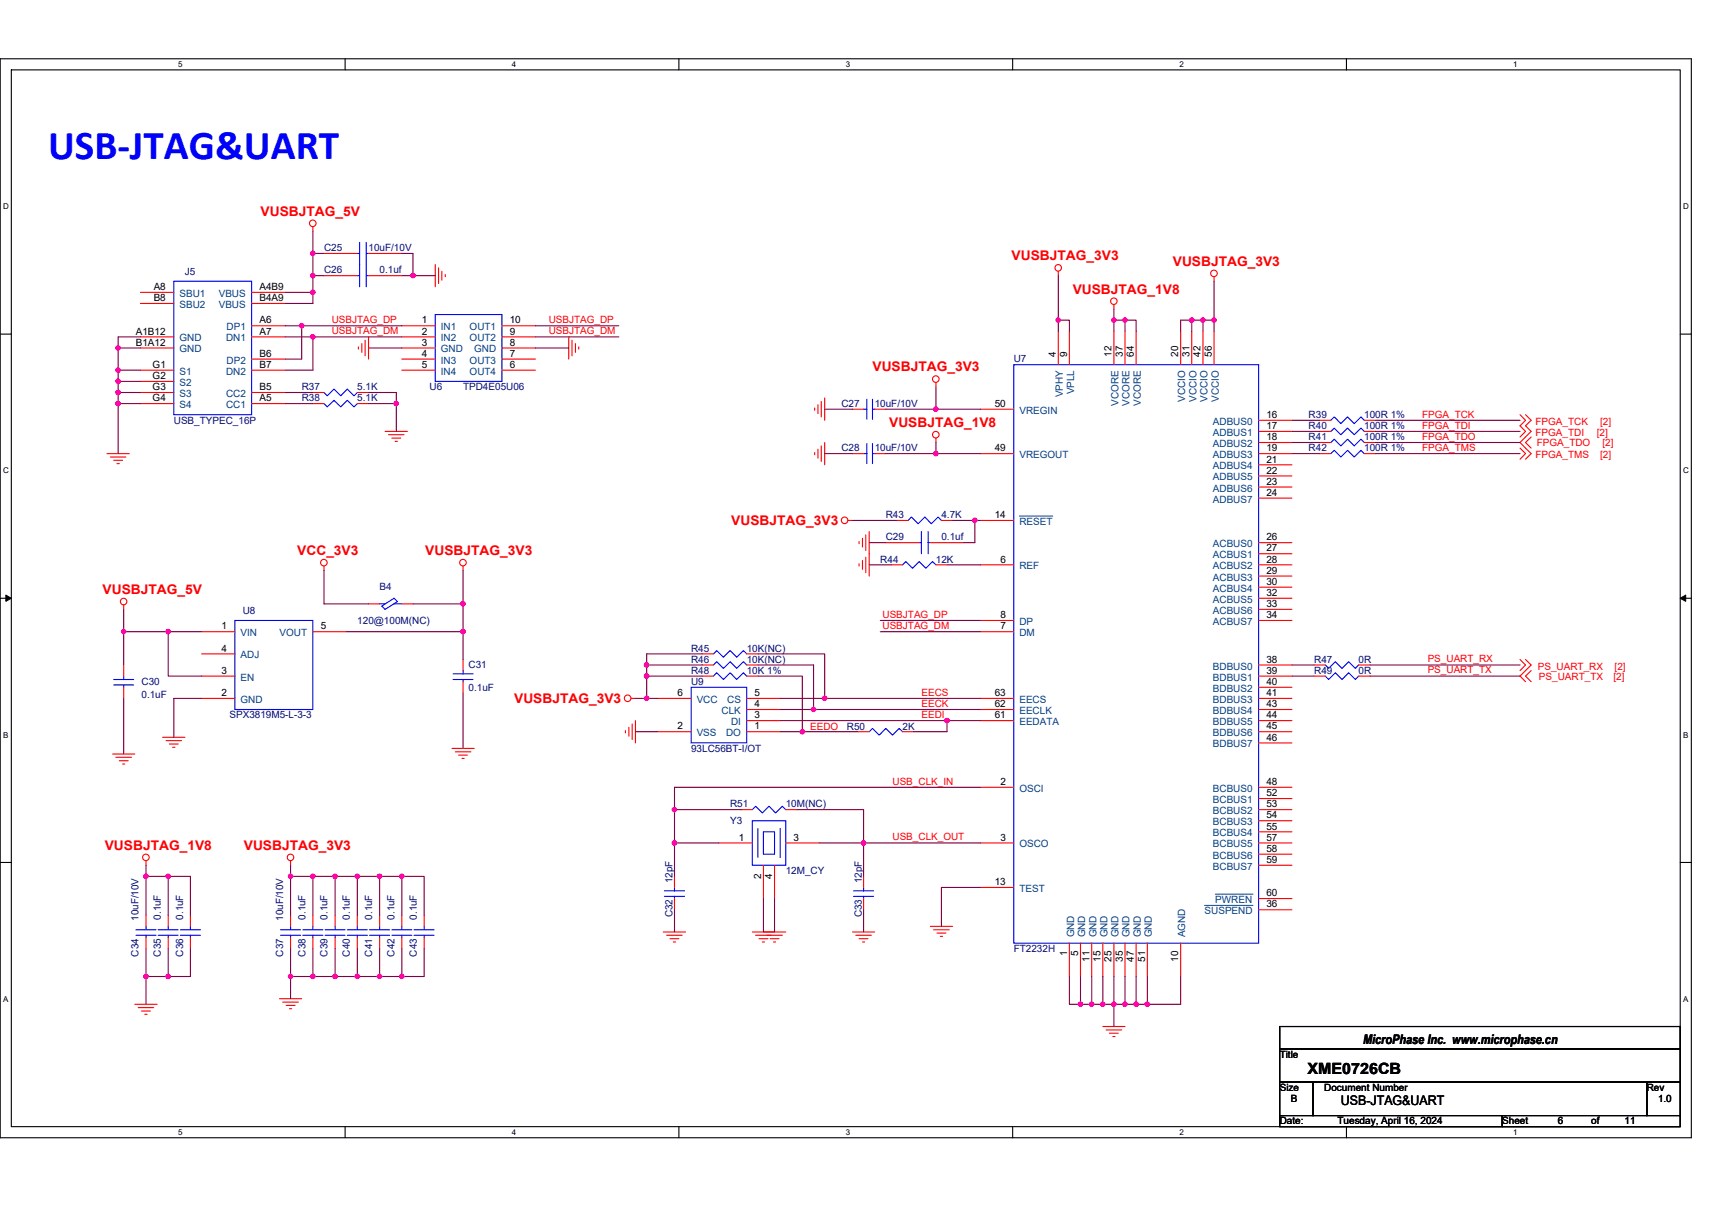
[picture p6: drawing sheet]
<svg xmlns="http://www.w3.org/2000/svg" width="297mm" height="210mm" viewBox="0 0 297 210" stroke-linecap="round" stroke-linejoin="round" font-family="sans-serif">
<path d="M0 10.2h293.5v187.2h-293.5zM2 12.1h289.5v183.4h-289.5z" fill="none" stroke="#000" stroke-width=".19"/>
<g fill="#fff">
<path d="M30.9 10.4h.8v1.6h-.8z"/>
<path d="M30.9 195.7h.8v1.6h-.8z"/>
</g>
<path d="M59.9 10.2v1.9M59.9 195.5v1.9" fill="none" stroke="#000" stroke-width=".19"/>
<g fill="#fff">
<path d="M88.8 10.4h.8v1.6h-.8z"/>
<path d="M88.8 195.7h.8v1.6h-.8z"/>
</g>
<path d="M117.8 10.2v1.9M117.8 195.5v1.9" fill="none" stroke="#000" stroke-width=".19"/>
<g fill="#fff">
<path d="M146.7 10.4h.8v1.6h-.8z"/>
<path d="M146.7 195.7h.8v1.6h-.8z"/>
</g>
<path d="M175.7 10.2v1.9M175.7 195.5v1.9" fill="none" stroke="#000" stroke-width=".19"/>
<g fill="#fff">
<path d="M204.7 10.4h.7v1.6h-.7z"/>
<path d="M204.7 195.7h.7v1.6h-.7z"/>
</g>
<path d="M233.6 10.2v1.9M233.6 195.5v1.9" fill="none" stroke="#000" stroke-width=".19"/>
<g fill="#fff">
<path d="M262.6 10.4h.7v1.6h-.7z"/>
<path d="M262.6 195.7h.7v1.6h-.7z"/>
<path d="M.5 35.1h1v1.5h-1z"/>
<path d="M292 35.1h1v1.5h-1z"/>
<path d="M.5 80.9h1v1.5h-1z"/>
<path d="M292 80.9h1v1.5h-1z"/>
</g>
<path d="M0 58h2M291.5 58h2" fill="none" stroke="#000" stroke-width=".19"/>
<g fill="#fff">
<path d="M.5 126.7h.9v1.6h-.9z"/>
<path d="M292 126.7h.9v1.6h-.9z"/>
</g>
<path d="M0 103.8h2M291.5 103.8h2" fill="none" stroke="#000" stroke-width=".19"/>
<path d="M1 103.3l1 .5-1 .6zM291.5 103.8l1-.5v1.1z" fill="#000" stroke="#000" stroke-width=".17"/>
<g fill="#fff">
<path d="M.5 172.6h.9v1.5h-.9z"/>
<path d="M292 172.6h.9v1.5h-.9z"/>
</g>
<path d="M0 149.7h2M291.5 149.7h2M222 178.1h69.5v3.9h-69.5zM222 182h69.5v5.8h-69.5zM222 187.8h5.8v5.8h-5.8zM222 193.6h38.6v1.9h-38.6zM227.8 187.8h57.9v5.8h-57.9zM260.6 193.6h30.9v1.9h-30.9zM285.7 187.8h5.8v5.8h-5.8z" fill="none" stroke="#000" stroke-width=".19"/>
<g fill="none" stroke="#f00" stroke-width=".19">
<path d="M54.3 39.3v.8M24.4 58.5h5.8M24.4 50.7h5.8M24.4 52.7h5.8M43.7 50.7h5.8M43.7 56.5h5.8M43.7 58.5h5.8M43.7 52.7h5.8M56.2 44h5.8M56.2 47.8h5.8M62.8 59.6v1.6M63.3 59v2.7"/>
<path d="M63.9 58.5v3.8M63.9 44h5.8M63.9 47.8h5.8M69.7 56.5h5.8M69.7 58.5h5.8M75.5 45.9v3.9M76.1 46.5v2.7M76.7 47.1v1.5M77.3 47.6v.4M87.1 58.5h5.8M87.1 56.5h5.8M98.7 58.5v3.8"/>
<path d="M99.2 59v2.7M99.8 59.6v1.6M183.6 47.1v.7M183.6 57.5v5.8M185.5 57.5v5.8M193.3 52.9v.7M193.3 57.5v5.8M195.2 57.5v5.8M197.1 57.5v5.8M204.8 57.5v5.8M206.8 57.5v5.8M208.7 57.5v5.8"/>
<path d="M210.6 57.5v5.8M210.6 48v.8M18.6 78.7h3.8M19.2 79.3h2.6M19.7 79.9h1.6M24.4 60.4h5.8M24.4 64.2h5.8M24.4 66.2h5.8M24.4 68.1h5.8M24.4 70h5.8M43.7 70h5.8M43.7 68.1h5.8"/>
<path d="M43.7 62.3h5.8M43.7 64.2h5.8M54.3 68.1h1.9M54.3 70h1.9M62 68.1h1.9M62 70h1.9M62.2 60.2v.4M66.8 74.9h3.9M67.4 75.4h2.7M68 76h1.5M68.6 76.6h.4M69.7 60.4h5.8"/>
<path d="M69.7 62.3h5.8M69.7 64.2h5.8M87.1 64.2h5.8M87.1 62.3h5.8M87.1 60.4h5.8M100.4 60.2v.4M141.3 78.5v.4M141.3 70.8v.4M141.9 78v1.5M141.9 70.2v1.6M142.5 77.4v2.7M142.5 69.7v2.6"/>
<path d="M143.1 76.8v3.9M143.1 69.1v3.8M147.9 78.7h1.9M147.9 71h1.9M151.8 78.7h1.9M151.8 71h1.9M162.4 66.4v.7M162.4 76v.8M170.1 71h5.8M170.1 78.7h5.8M218.4 72.9h5.8M218.4 74.9h5.8"/>
<path d="M218.4 76.8h5.8M218.4 78.7h5.8M229 74.9h1.9M229 72.9h1.9M229 78.7h1.9M229 76.8h1.9M236.7 74.9h1.9M236.7 72.9h1.9M236.7 78.7h1.9M236.7 76.8h1.9M263.7 77.8l1 .9-1 1M263.7 72l1 .9-1 1 1 1-1 .9"/>
<path d="M264.7 72l1 .9-1 1 1 1-2 1.9 2 1.9-1 1M265.7 75.8l-1 1 1 1M20.3 80.5h.4M56.2 98.2v.8M80.3 98.2v.8M147.1 90.3h.8M149.1 97.8v.4M149.1 94v.4M149.6 97.3v1.5M149.6 93.4v1.5M150.2 96.7v2.7M150.2 92.8v2.7"/>
<path d="M150.8 92.2v7.8M153.7 94.2h5.8M154.7 98h1.9M155.6 90.3h2M161.4 94.2h5.8M162.4 98h1.9M163.3 90.3h2M170.1 90.3h5.8M170.1 98h5.8M218.4 94.2h5.8M218.4 96.1h5.8M218.4 98h5.8"/>
<path d="M218.4 100h5.8M218.4 80.7h5.8M218.4 82.6h5.8M218.4 84.5h5.8M218.4 86.4h5.8M21.5 119.3v1.9M21.5 115.4v1.9M21.5 105v.7M35 109.6h5.8M35 113.5h5.8M35 117.3h5.8M54.3 109.6h5.8"/>
<path d="M63.9 104.8h2M69.7 104.8h1.9M80.3 118.3v1.9M80.3 114.4v2M121.9 115.4h1.9M121.9 117.3h1.9M121.9 113.5h1.9M129.6 115.4h1.9M129.6 117.3h1.9M129.6 113.5h1.9M170.1 109.6h5.8M170.1 107.7h5.8"/>
<path d="M218.4 101.9h5.8M218.4 103.8h5.8M218.4 105.7h5.8M218.4 107.7h5.8M218.4 115.4h5.8M218.4 117.3h5.8M218.4 119.3h5.8M228 115.4h2M228 117.3h2M235.7 115.4h2M235.7 117.3h2M263.7 114.4l1 1-1 1"/>
<path d="M264.7 114.4l1 1-2 1.9 1 1M265.7 116.4l-1 .9 1 1M19.5 130.9h3.9M20.1 131.4h2.7M20.7 132h1.5M21.3 132.6h.4M28.2 128h3.9M28.8 128.5h2.7M29.4 129.1h1.5M29.9 129.7h.4M35 121.2h5.8M78.4 129.9h3.9"/>
<path d="M79 130.5h2.7M79.6 131h1.5M80.2 131.6h.3M108.5 126.8v.4M109.1 126.2v1.6M109.5 121.2h.8M109.7 125.6v2.7M110.3 125.1v3.8M114.1 127h5.8M114.1 121.2h5.8M129.6 127h5.8M129.6 125.1h5.8"/>
<path d="M129.6 123.1h5.8M129.6 121.2h5.8M148.9 127h1.9M156.6 127h1.9M170.1 123.1h5.8M170.1 121.2h5.8M170.1 125.1h5.8M170.1 136.6h5.8M218.4 136.6h5.8M218.4 138.6h5.8M218.4 121.2h5.8M218.4 123.1h5.8"/>
<path d="M218.4 125.1h5.8M218.4 127h5.8M218.4 128.9h5.8M25.3 149.4v.8M25.3 158.8v2M29.2 158.8v2M33 158.8v2M50.4 149.4v.8M50.4 158.8v2M54.3 158.8v2M58.1 158.8v2M62 158.8v2"/>
<path d="M65.9 158.8v2M69.7 158.8v2M73.6 158.8v2M117 155.9v2M117 152.1v1.9M124.7 146.3h5.8M128.6 140.5h1.9M132.5 150.2v5.7M134.4 150.2v5.7M136.3 146.3h5.8M136.3 140.5h2M149.8 155.9v2"/>
<path d="M149.8 152.1v1.9M170.1 146.3h5.8M170.1 154h5.8M218.4 140.5h5.8M218.4 142.4h5.8M218.4 144.4h5.8M218.4 146.3h5.8M218.4 148.2h5.8M218.4 150.2h5.8M218.4 155.9h5.8M218.4 157.9h5.8M23.4 174.3h3.9"/>
<path d="M24 174.9h2.7M24.6 175.5h1.5M25.1 176h.4M25.3 162.7v1.9M29.2 162.7v1.9M33 162.7v1.9M48.5 173.3h3.8M49.1 173.9h2.7M49.7 174.5h1.5M50.2 175h.4M50.4 162.7v1.9M54.3 162.7v1.9"/>
<path d="M58.1 162.7v1.9M62 162.7v1.9M65.9 162.7v1.9M69.7 162.7v1.9M73.6 162.7v1.9M115.1 161.7h3.9M115.7 162.3h2.7M116.2 162.9h1.6M116.8 163.5h.4M130.5 161.7h3.9M131.1 162.3h2.7M131.7 162.9h1.5"/>
<path d="M132.3 163.5h.3M132.5 161.7h3.8M133 162.3h2.7M133.6 162.9h1.6M134.2 163.5h.4M147.9 161.7h3.9M148.5 162.3h2.7M149.1 162.9h1.5M149.6 163.5h.4M161.4 160.8h3.9M162 161.4h2.7M162.6 161.9h1.5"/>
<path d="M163.1 162.5h.4M185.5 163.7v5.8M187.5 163.7v5.8M189.4 163.7v5.8M191.3 178.1h3.9M191.3 163.7v5.8M191.9 178.7h2.7M192.5 179.3h1.5M193.1 179.9h.4M193.3 163.7v5.8M195.2 163.7v5.8M197.1 163.7v5.8"/>
<path d="M199.1 163.7v5.8M204.8 163.7v5.8"/>
<circle cx="54.3" cy="38.8" r=".57"/>
<circle cx="183.6" cy="46.5" r=".57"/>
<circle cx="193.3" cy="52.3" r=".57"/>
<circle cx="210.6" cy="47.4" r=".57"/>
<circle cx="162.4" cy="65.8" r=".57"/>
<circle cx="162.4" cy="75.4" r=".57"/>
<circle cx="56.2" cy="97.6" r=".57"/>
<circle cx="80.3" cy="97.6" r=".57"/>
<circle cx="146.5" cy="90.3" r=".57"/>
<circle cx="21.4" cy="104.4" r=".57"/>
<circle cx="108.9" cy="121.2" r=".57"/>
<circle cx="25.3" cy="148.8" r=".57"/>
<circle cx="50.4" cy="148.8" r=".57"/>
</g>
<g fill="none" stroke="#00f" stroke-width=".19">
<path d="M30.2 48.8h13.5v23.2h-13.5zM62 44h.4M62 47.8h.4M62.4 42.1v7.7M63.5 44h.4M63.5 47.8h.4M63.5 42.1v7.7M75.5 54.6h11.6v11.6h-11.6zM56.2 68.1l.6 .6 1.2-1.2 1.1 1.2 1.2-1.2 1.1 1.2 .6-.6M56.2 70l.6 .6 1.2-1.1 1.1 1.1 1.2-1.1 1.1 1.1 .6-.6M149.8 78.7h.6M149.8 71h.6"/>
<path d="M150.4 77v3.5M150.4 69.3v3.4M151.4 78.7h.4M151.4 71h.4M151.4 77v3.5M151.4 69.3v3.4M175.9 63.3h42.5v100.4h-42.5zM230.9 74.9l.6-.6 1.1 1.1 1.2-1.1 1.2 1.1 1.1-1.1 .6 .6M230.9 72.9l.6-.6 1.1 1.2 1.2-1.2 1.2 1.2 1.1-1.2 .6 .6M230.9 78.7l.6-.6 1.1 1.2 1.2-1.2 1.2 1.2 1.1-1.2 .6 .6M230.9 76.8l.6-.6 1.1 1.2 1.2-1.2 1.2 1.2 1.1-1.2 .6 .6M156.6 98l.6-.5 1.1 1.1 1.2-1.1 1.2 1.1 1.1-1.1 .6 .5"/>
<path d="M157.6 90.3l.5-.6 1.2 1.2 1.2-1.2 1.1 1.2 1.2-1.2 .5 .6M159.5 94.2h.4M159.9 92.2v3.9M161 92.2v3.9M161 94.2h.4M19.7 117.9h3.5M19.7 118.9h3.5M21.5 118.9v.4M21.5 117.3v.6M40.8 107.7h13.5v15.4h-13.5zM65.9 104.8h.9M66.2 105.2l2.2-1.4 .6 .6-2.2 1.3z"/>
<path d="M68.4 104.8h1.3M78.6 116.9h3.5M78.6 117.9h3.5M80.3 117.9v.4M80.3 116.4v.5M119.9 119.3h9.7v9.6h-9.7zM123.8 115.4l.6-.6 1.1 1.2 1.2-1.2 1.1 1.2 1.2-1.2 .6 .6M123.8 117.3l.6-.5 1.1 1.1 1.2-1.1 1.1 1.1 1.2-1.1 .6 .5M123.8 113.5l.6-.6 1.1 1.1 1.2-1.1 1.1 1.1 1.2-1.1 .6 .6M230 115.4l.5 .6 1.2-1.2 1.2 1.2 1.1-1.2 1.2 1.2 .5-.6M230 117.3l.5 .6 1.2-1.1 1.2 1.1 1.1-1.1 1.2 1.1 .5-.6M150.8 127l.6-.6 1.1 1.2 1.2-1.2 1.2 1.2 1.1-1.2 .6 .6"/>
<path d="M115.3 154.6h3.5M115.3 155.6h3.5M117 155.6v.3M117 154v.6M130.5 142.4h5.8v7.8h-5.8zM130.5 140.5l.6-.6 1.2 1.2 1.1-1.2 1.2 1.2 1.1-1.2 .6 .6M131.5 143.8v5M132.5 144.4h1.9v3.8h-1.9zM135.4 143.8v5M148.1 154.6h3.5M148.1 155.6h3.5M149.8 155.6v.3"/>
<path d="M149.8 154v.6M23.6 161.4h3.5M23.6 162.3h3.5M25.3 162.3v.4M25.3 160.8v.6M27.4 161.4h3.5M27.4 162.3h3.5M29.2 162.3v.4M29.2 160.8v.6M31.3 161.4h3.5M31.3 162.3h3.5M33 162.3v.4"/>
<path d="M33 160.8v.6M48.7 161.4h3.5M48.7 162.3h3.5M50.4 162.3v.4M50.4 160.8v.6M52.5 161.4h3.5M52.5 162.3h3.5M54.3 162.3v.4M54.3 160.8v.6M56.4 161.4h3.5M56.4 162.3h3.5M58.1 162.3v.4"/>
<path d="M58.1 160.8v.6M60.3 161.4h3.4M60.3 162.3h3.4M62 162.3v.4M62 160.8v.6M64.1 161.4h3.5M64.1 162.3h3.5M65.9 162.3v.4M65.9 160.8v.6M68 161.4h3.5M68 162.3h3.5M69.7 162.3v.4"/>
<path d="M69.7 160.8v.6M71.8 161.4h3.5M71.8 162.3h3.5M73.6 162.3v.4M73.6 160.8v.6"/>
</g>
<path d="M176.9 89.6h5.8M209 157.1h8.4M210.9 155.2h6.5" fill="none" stroke="#004080" stroke-width=".17"/>
<g fill="none" stroke="#800040" stroke-width=".19">
<path d="M24.4 58.5h-3.9v1.9h3.9M49.5 56.5h2.8M49.5 58.5h4.8M49.5 50.7h4.8v2h-4.8M52.3 56.5v5.8h-2.8M52.3 56.5h17.4M54.3 44v3.8M54.3 47.8v2.9M54.3 40.1v3.9h1.9M54.3 47.8h1.9M54.3 58.5v5.7h-4.8M54.3 58.5h15.4"/>
<path d="M69.7 47.8h1.9M69.7 44h1.9v3.8M71.6 47.8h3.9M92.9 58.5h14.5M92.9 56.5h14.5M183.6 47.8v7.8M183.6 55.6h1.9v1.9M183.6 55.6v1.9M193.3 53.6v2M193.3 55.6h1.9M193.3 55.6v1.9M195.2 55.6v1.9"/>
<path d="M195.2 55.6h1.9v1.9M206.8 55.6h1.9v1.9M206.8 55.6v1.9M206.8 55.6h-2v1.9M208.7 55.6h1.9M210.6 48.8v6.8M210.6 55.6v1.9M20.5 68.1v10.6M20.5 66.2v1.9M20.5 64.2v2M20.5 70h3.9M20.5 68.1h3.9"/>
<path d="M20.5 66.2h3.9M20.5 64.2h3.9M20.5 60.4v3.8M49.5 70h4.8M49.5 68.1h4.8M63.9 60.4h5.8M63.9 70h4.9M63.9 68.1h4.9v1.9M68.8 70v4.9M92.9 60.4h5.8M143.1 78.7h4.8M143.1 71h4.8"/>
<path d="M153.7 78.7h8.7M153.7 71h8.7M162.4 71h7.7M162.4 76.8v1.9h7.7M162.4 67.1v3.9M224.2 78.7h4.8M224.2 76.8h4.8M224.2 74.9h4.8M224.2 72.9h4.8M238.6 72.9h25.1M238.6 74.9h25.1M238.6 76.8h25.1"/>
<path d="M238.6 78.7h25.1M56.2 99v5.8h7.7M80.3 99v5.8M147.9 90.3h7.7M150.8 94.2h2.9M150.8 98h3.9M164.3 98h5.8M165.3 90.3h4.8M169.1 90.3v3.9h-1.9M21.5 105.7v3.9M21.5 109.6v5.8M21.5 109.6h7.7"/>
<path d="M29.2 109.6v7.7h5.8M29.2 109.6h5.8M60.1 109.6h20.2M71.6 104.8h8.7M80.3 109.6v4.8M80.3 104.8v4.8M112.2 117.3h9.7M112.2 115.4h9.7M112.2 117.3v3.9M112.2 115.4v1.9M121.9 113.5h-9.7v1.9M131.5 115.4h9.7v7.7"/>
<path d="M131.5 117.3h7.7v9.7M131.5 113.5h11.6v7.7M152.7 109.6h17.4M152.7 107.7h17.4M224.2 115.4h3.8M224.2 117.3h3.8M237.7 117.3h26M237.7 115.4h26M21.5 121.2v9.7M35 121.2h-4.8v6.8M80.3 120.2v9.7M110.3 127h3.8"/>
<path d="M110.3 121.2h1.9M112.2 121.2h1.9M135.4 127h3.8M135.4 125.1h28.9M135.4 121.2h7.7M135.4 123.1h5.8M139.2 127h9.7M141.2 123.1h28.9M143.1 121.2h27M164.3 125.1v1.9h-5.8M164.3 125.1h5.8M170.1 136.6h-53.1v3.9h11.6"/>
<path d="M25.3 150.2v1.9h3.9M25.3 152.1v6.7M29.2 152.1v6.7M29.2 152.1h3.8v6.7M50.4 150.2v1.9M50.4 152.1v6.7M50.4 152.1h3.9M54.3 152.1v6.7M54.3 152.1h3.8M58.1 152.1h3.9M58.1 152.1v6.7M62 152.1v6.7"/>
<path d="M62 152.1h3.9M65.9 152.1h3.8M65.9 152.1v6.7M69.7 152.1h3.9v6.7M69.7 152.1v6.7M117 146.3h7.7M117 140.5v5.8M117 146.3v5.8M117 157.9v3.8M132.5 155.9v5.8M134.4 155.9v5.8M138.3 140.5h11.5v5.8"/>
<path d="M142.1 146.3h7.7M149.8 146.3v5.8M149.8 157.9v3.8M149.8 146.3h20.3M170.1 154h-6.8v6.8M25.3 164.6v4.9h3.9M25.3 169.5v4.8M29.2 164.6v4.9h3.8v-4.9M50.4 164.6v4.9M50.4 169.5h3.9M50.4 169.5v3.8M54.3 169.5h3.8"/>
<path d="M54.3 164.6v4.9M58.1 169.5h3.9M58.1 164.6v4.9M62 169.5h3.9M62 164.6v4.9M65.9 169.5h3.8M65.9 164.6v4.9M69.7 164.6v4.9M73.6 164.6v4.9h-3.9M185.5 169.5v4.8h2M187.5 169.5v4.8M187.5 174.3h1.9"/>
<path d="M189.4 169.5v4.8h1.9M191.3 169.5v4.8h2M193.3 169.5v4.8M193.3 174.3h1.9M193.3 174.3v3.8M195.2 169.5v4.8M195.2 174.3h1.9M197.1 169.5v4.8M197.1 174.3h2M199.1 169.5v4.8M204.8 169.5v4.8h-5.7"/>
</g>
<g fill="#f0f" stroke="#f0f" stroke-width=".19">
<circle cx="162.4" cy="78.7" r=".38"/>
<circle cx="162.4" cy="71" r=".38"/>
<circle cx="117" cy="140.5" r=".38"/>
<circle cx="117" cy="146.3" r=".38"/>
<circle cx="149.8" cy="146.3" r=".38"/>
<circle cx="29.2" cy="109.6" r=".38"/>
<circle cx="21.4" cy="109.6" r=".38"/>
<circle cx="80.3" cy="109.6" r=".38"/>
<circle cx="80.3" cy="104.8" r=".38"/>
<circle cx="189.4" cy="174.3" r=".38"/>
<circle cx="187.5" cy="174.3" r=".38"/>
<circle cx="191.3" cy="174.3" r=".38"/>
<circle cx="143.1" cy="121.2" r=".38"/>
<circle cx="195.2" cy="174.3" r=".38"/>
<circle cx="139.2" cy="127" r=".38"/>
<circle cx="141.1" cy="123.1" r=".38"/>
<circle cx="112.2" cy="121.2" r=".38"/>
<circle cx="112.2" cy="117.3" r=".38"/>
<circle cx="164.3" cy="125" r=".38"/>
<circle cx="197.1" cy="174.3" r=".38"/>
<circle cx="112.2" cy="115.4" r=".38"/>
<circle cx="193.3" cy="174.3" r=".38"/>
<circle cx="199.1" cy="174.3" r=".38"/>
<circle cx="183.6" cy="55.5" r=".38"/>
<circle cx="195.2" cy="55.5" r=".38"/>
<circle cx="193.3" cy="55.5" r=".38"/>
<circle cx="169.1" cy="90.3" r=".38"/>
<circle cx="206.8" cy="55.5" r=".38"/>
<circle cx="25.3" cy="152.1" r=".38"/>
<circle cx="29.2" cy="152.1" r=".38"/>
<circle cx="208.7" cy="55.5" r=".38"/>
<circle cx="54.3" cy="58.4" r=".38"/>
<circle cx="52.3" cy="56.5" r=".38"/>
<circle cx="68.8" cy="70" r=".38"/>
<circle cx="54.3" cy="47.8" r=".38"/>
<circle cx="54.3" cy="44" r=".38"/>
<circle cx="71.7" cy="47.8" r=".38"/>
<circle cx="20.5" cy="60.4" r=".38"/>
<circle cx="20.5" cy="64.2" r=".38"/>
<circle cx="20.5" cy="68.1" r=".38"/>
<circle cx="54.3" cy="50.7" r=".38"/>
<circle cx="210.6" cy="55.5" r=".38"/>
<circle cx="20.5" cy="70" r=".38"/>
<circle cx="20.5" cy="66.2" r=".38"/>
<circle cx="69.7" cy="152.1" r=".38"/>
<circle cx="62" cy="152.1" r=".38"/>
<circle cx="65.9" cy="152.1" r=".38"/>
<circle cx="50.4" cy="152.1" r=".38"/>
<circle cx="54.3" cy="152.1" r=".38"/>
<circle cx="58.1" cy="152.1" r=".38"/>
<circle cx="58.1" cy="169.4" r=".38"/>
<circle cx="54.3" cy="169.4" r=".38"/>
<circle cx="50.4" cy="169.4" r=".38"/>
<circle cx="69.7" cy="169.4" r=".38"/>
<circle cx="65.9" cy="169.4" r=".38"/>
<circle cx="62" cy="169.4" r=".38"/>
<circle cx="25.3" cy="169.4" r=".38"/>
<circle cx="29.2" cy="169.4" r=".38"/>
</g>
<text font-size="7.1" fill="#00f" x="8.3" y="27.6">USB‐JTAG&amp;UART</text>
<text font-size="2.7" x="226.9" y="186.4">XME0726CB</text>
<g font-size="2.3" fill="#f00">
<text x="45.2" y="37.4">VUSBJTAG_5V</text>
<text x="175.5" y="45.1">VUSBJTAG_3V3</text>
<text x="203.5" y="46.1">VUSBJTAG_3V3</text>
<text x="186.1" y="50.9">VUSBJTAG_1V8</text>
<text x="151.4" y="64.5">VUSBJTAG_3V3</text>
<text x="154.3" y="74.1">VUSBJTAG_1V8</text>
<text x="126.9" y="91.1">VUSBJTAG_3V3</text>
<text x="51.6" y="96.3">VCC_3V3</text>
<text x="73.8" y="96.3">VUSBJTAG_3V3</text>
<text x="17.8" y="103.1">VUSBJTAG_5V</text>
<text x="89.2" y="122">VUSBJTAG_3V3</text>
<text x="18.2" y="147.5">VUSBJTAG_1V8</text>
<text x="42.3" y="147.5">VUSBJTAG_3V3</text>
</g>
<g font-size="2.3">
<text x="236.5" y="181.1">MicroPhase Inc. www.microphase.cn</text>
<text x="232.6" y="191.8">USB-JTAG&amp;UART</text>
</g>
<g font-size="1.7" fill="#000080">
<text x="32.1" y="47.6">J5</text>
<text x="56.2" y="43.6">C25</text>
<text x="56.2" y="47.5">C26</text>
<text x="63.9" y="43.6">10uF/10V</text>
<text x="65.9" y="47.5">0.1uf</text>
<text x="175.9" y="62.9">U7</text>
<text x="52.3" y="67.7">R37</text>
<text x="52.3" y="69.7">R38</text>
<text x="62" y="67.7">5.1K</text>
<text x="62" y="69.7">5.1K</text>
<text x="74.5" y="67.7">U6</text>
<text x="80.3" y="67.7">TPD4E05U06</text>
<text x="146" y="70.6">C27</text>
<text x="151.8" y="70.6">10uF/10V</text>
<text x="30.2" y="73.5">USB_TYPEC_16P</text>
<text x="227.1" y="74.5">R40</text>
<text x="227.1" y="72.6">R39</text>
<text x="227.1" y="76.4">R41</text>
<text x="236.7" y="74.5">100R 1%</text>
<text x="236.7" y="72.6">100R 1%</text>
<text x="236.7" y="76.4">100R 1%</text>
<text x="146" y="78.3">C28</text>
<text x="151.8" y="78.3">10uF/10V</text>
<text x="227.1" y="78.3">R42</text>
<text x="236.7" y="78.3">100R 1%</text>
<text x="153.7" y="89.9">R43</text>
<text x="163.3" y="89.9">4.7K</text>
<text x="153.7" y="93.8">C29</text>
<text x="163.3" y="93.8">0.1uf</text>
<text x="152.7" y="97.6">R44</text>
<text x="162.4" y="97.6">12K</text>
<text x="42.1" y="106.5">U8</text>
<text x="65.9" y="102.5">B4</text>
<text x="62" y="108.3">120@100M(NC)</text>
<text x="119.9" y="113.1">R45</text>
<text x="129.6" y="113.1">10K(NC)</text>
<text x="24.5" y="118.9">C30</text>
<text x="81.3" y="116">C31</text>
<text x="81.3" y="119.8">0.1uF</text>
<text x="119.9" y="115">R46</text>
<text x="119.9" y="118.9">U9</text>
<text x="119.9" y="116.9">R48</text>
<text x="129.6" y="115">10K(NC)</text>
<text x="129.6" y="116.9">10K 1%</text>
<text x="228" y="115">R47</text>
<text x="228" y="116.9">R49</text>
<text x="235.7" y="115">0R</text>
<text x="235.7" y="116.9">0R</text>
<text x="24.5" y="121.2">0.1uF</text>
<text x="39.8" y="124.7">SPX3819M5-L-3-3</text>
<text x="119.9" y="130.5">93LC56BT-I/OT</text>
<text x="146.9" y="126.6">R50</text>
<text x="156.6" y="126.6">2K</text>
<text x="126.7" y="143">Y3</text>
<text x="126.7" y="140.1">R51</text>
<text x="136.3" y="140.1">10M(NC)</text>
<text x="116.7" y="153.2" transform="rotate(-90 116.7 153.2)">12pF</text>
<text x="136.3" y="151.7">12M_CY</text>
<text x="149.5" y="153.2" transform="rotate(-90 149.5 153.2)">12pF</text>
<text x="24" y="159.8" transform="rotate(-90 24 159.8)">10uF/10V</text>
<text x="27.9" y="159.6" transform="rotate(-90 27.9 159.6)">0.1uF</text>
<text x="31.8" y="159.6" transform="rotate(-90 31.8 159.6)">0.1uF</text>
<text x="49.1" y="159.8" transform="rotate(-90 49.1 159.8)">10uF/10V</text>
<text x="53" y="159.6" transform="rotate(-90 53 159.6)">0.1uF</text>
<text x="56.9" y="159.6" transform="rotate(-90 56.9 159.6)">0.1uF</text>
<text x="60.7" y="159.6" transform="rotate(-90 60.7 159.6)">0.1uF</text>
<text x="64.6" y="159.6" transform="rotate(-90 64.6 159.6)">0.1uF</text>
<text x="68.4" y="159.6" transform="rotate(-90 68.4 159.6)">0.1uF</text>
<text x="72.3" y="159.6" transform="rotate(-90 72.3 159.6)">0.1uF</text>
<text x="116.7" y="159.2" transform="rotate(-90 116.7 159.2)">C32</text>
<text x="149.5" y="159.2" transform="rotate(-90 149.5 159.2)">C33</text>
<text x="24" y="166" transform="rotate(-90 24 166)">C34</text>
<text x="27.9" y="166" transform="rotate(-90 27.9 166)">C35</text>
<text x="31.8" y="166" transform="rotate(-90 31.8 166)">C36</text>
<text x="49.1" y="166" transform="rotate(-90 49.1 166)">C37</text>
<text x="53" y="166" transform="rotate(-90 53 166)">C38</text>
<text x="56.9" y="166" transform="rotate(-90 56.9 166)">C39</text>
<text x="60.7" y="166" transform="rotate(-90 60.7 166)">C40</text>
<text x="64.6" y="166" transform="rotate(-90 64.6 166)">C41</text>
<text x="68.4" y="166" transform="rotate(-90 68.4 166)">C42</text>
<text x="72.3" y="166" transform="rotate(-90 72.3 166)">C43</text>
<text x="175.9" y="165.2">FT2232H</text>
</g>
<g font-size="1.7">
<text x="26.7" y="50.3">A8</text>
<text x="26.7" y="52.3">B8</text>
<text x="45" y="50.3">A4B9</text>
<text x="45" y="52.3">B4A9</text>
<text x="23.6" y="58.1">A1B12</text>
<text x="23.6" y="60">B1A12</text>
<text x="45" y="56.1">A6</text>
<text x="45" y="58.1">A7</text>
<text x="73.2" y="56.1">1</text>
<text x="73.2" y="58.1">2</text>
<text x="73.2" y="60">3</text>
<text x="88.5" y="60">8</text>
<text x="88.5" y="58.1">9</text>
<text x="88.5" y="56.1">10</text>
<text x="26.5" y="63.8">G1</text>
<text x="26.5" y="65.8">G2</text>
<text x="45" y="61.9">B6</text>
<text x="45" y="63.8">B7</text>
<text x="73.2" y="61.9">4</text>
<text x="73.2" y="63.8">5</text>
<text x="88.5" y="63.8">6</text>
<text x="88.5" y="61.9">7</text>
<text x="183.2" y="61.9" transform="rotate(-90 183.2 61.9)">4</text>
<text x="185.1" y="61.9" transform="rotate(-90 185.1 61.9)">9</text>
<text x="192.9" y="61.9" transform="rotate(-90 192.9 61.9)">12</text>
<text x="194.8" y="61.9" transform="rotate(-90 194.8 61.9)">37</text>
<text x="196.7" y="61.9" transform="rotate(-90 196.7 61.9)">64</text>
<text x="204.4" y="61.9" transform="rotate(-90 204.4 61.9)">20</text>
<text x="206.4" y="61.9" transform="rotate(-90 206.4 61.9)">31</text>
<text x="208.3" y="61.9" transform="rotate(-90 208.3 61.9)">42</text>
<text x="210.2" y="61.9" transform="rotate(-90 210.2 61.9)">56</text>
<text x="26.5" y="67.7">G3</text>
<text x="26.5" y="69.6">G4</text>
<text x="45" y="69.6">A5</text>
<text x="45" y="67.7">B5</text>
<text x="172.6" y="70.6">50</text>
<text x="219.7" y="72.5">16</text>
<text x="219.7" y="74.5">17</text>
<text x="219.7" y="76.4">18</text>
<text x="172.6" y="78.3">49</text>
<text x="219.7" y="78.3">19</text>
<text x="219.7" y="80.3">21</text>
<text x="219.7" y="82.2">22</text>
<text x="172.6" y="89.9">14</text>
<text x="219.7" y="84.1">23</text>
<text x="219.7" y="86">24</text>
<text x="219.7" y="93.8">26</text>
<text x="219.7" y="95.7">27</text>
<text x="173.6" y="97.6">6</text>
<text x="219.7" y="97.6">28</text>
<text x="219.7" y="99.6">29</text>
<text x="219.7" y="101.5">30</text>
<text x="173.6" y="107.3">8</text>
<text x="219.7" y="103.4">32</text>
<text x="219.7" y="105.3">33</text>
<text x="219.7" y="107.3">34</text>
<text x="38.4" y="109.2">1</text>
<text x="38.4" y="113.1">4</text>
<text x="55.6" y="109.2">5</text>
<text x="173.6" y="109.2">7</text>
<text x="38.4" y="116.9">3</text>
<text x="219.7" y="115">38</text>
<text x="219.7" y="116.9">39</text>
<text x="219.7" y="118.9">40</text>
<text x="38.4" y="120.8">2</text>
<text x="117.6" y="120.8">6</text>
<text x="130.9" y="122.7">4</text>
<text x="130.9" y="124.7">3</text>
<text x="130.9" y="120.8">5</text>
<text x="172.6" y="122.7">62</text>
<text x="172.6" y="120.8">63</text>
<text x="172.6" y="124.7">61</text>
<text x="219.7" y="120.8">41</text>
<text x="219.7" y="122.7">43</text>
<text x="219.7" y="124.7">44</text>
<text x="117.6" y="126.6">2</text>
<text x="130.9" y="126.6">1</text>
<text x="219.7" y="126.6">45</text>
<text x="219.7" y="128.5">46</text>
<text x="173.6" y="136.2">2</text>
<text x="219.7" y="136.2">48</text>
<text x="219.7" y="138.2">52</text>
<text x="219.7" y="140.1">53</text>
<text x="219.7" y="142">54</text>
<text x="219.7" y="144">55</text>
<text x="128.2" y="145.9">1</text>
<text x="137.7" y="145.9">3</text>
<text x="173.6" y="145.9">3</text>
<text x="219.7" y="145.9">57</text>
<text x="219.7" y="147.8">58</text>
<text x="219.7" y="149.8">59</text>
<text x="132.1" y="152.5" transform="rotate(-90 132.1 152.5)">2</text>
<text x="134" y="152.5" transform="rotate(-90 134 152.5)">4</text>
<text x="172.6" y="153.6">13</text>
<text x="219.7" y="155.5">60</text>
<text x="219.7" y="157.5">36</text>
<text x="185.1" y="166" transform="rotate(-90 185.1 166)">1</text>
<text x="187.1" y="166" transform="rotate(-90 187.1 166)">5</text>
<text x="189" y="166.9" transform="rotate(-90 189 166.9)">11</text>
<text x="190.9" y="166.9" transform="rotate(-90 190.9 166.9)">15</text>
<text x="192.9" y="166.9" transform="rotate(-90 192.9 166.9)">25</text>
<text x="194.8" y="166.9" transform="rotate(-90 194.8 166.9)">35</text>
<text x="196.7" y="166.9" transform="rotate(-90 196.7 166.9)">47</text>
<text x="198.7" y="166.9" transform="rotate(-90 198.7 166.9)">51</text>
<text x="204.4" y="166.9" transform="rotate(-90 204.4 166.9)">10</text>
<text x="222" y="183.6">Title</text>
<text x="222" y="189.3">Size</text>
<text x="224" y="191.3">B</text>
<text x="229.8" y="189.3">Document Number</text>
<text x="285.7" y="189.3">Rev</text>
<text x="287.7" y="191.3">1.0</text>
<text x="222" y="195.1">Date:</text>
<text x="232.1" y="195.1">Tuesday, April 16, 2024</text>
<text x="260.6" y="195.1">Sheet</text>
<text x="270.3" y="195.1">6</text>
<text x="276.1" y="195.1">of</text>
<text x="281.9" y="195.1">11</text>
</g>
<g font-size="1.7" fill="#004080">
<text x="31.1" y="51.5">SBU1</text>
<text x="31.1" y="53.4">SBU2</text>
<text x="37.9" y="51.5">VBUS</text>
<text x="37.9" y="53.4">VBUS</text>
<text x="31.1" y="59.2">GND</text>
<text x="39.2" y="59.2">DN1</text>
<text x="39.3" y="57.3">DP1</text>
<text x="76.5" y="57.3">IN1</text>
<text x="76.5" y="59.2">IN2</text>
<text x="81.5" y="59.2">OUT2</text>
<text x="81.5" y="57.3">OUT1</text>
<text x="31.1" y="61.2">GND</text>
<text x="31.1" y="65">S1</text>
<text x="39.2" y="65">DN2</text>
<text x="39.3" y="63.1">DP2</text>
<text x="76.5" y="61.2">GND</text>
<text x="76.5" y="63.1">IN3</text>
<text x="76.5" y="65">IN4</text>
<text x="81.5" y="65">OUT4</text>
<text x="81.5" y="63.1">OUT3</text>
<text x="82.3" y="61.2">GND</text>
<text x="31.1" y="67">S2</text>
<text x="31.1" y="68.9">S3</text>
<text x="31.1" y="70.8">S4</text>
<text x="39.2" y="70.8">CC1</text>
<text x="39.2" y="68.9">CC2</text>
<text x="176.9" y="71.8">VREGIN</text>
<text x="184.4" y="68.9" transform="rotate(-90 184.4 68.9)">VPHY</text>
<text x="186.3" y="68.5" transform="rotate(-90 186.3 68.5)">VPLL</text>
<text x="194.1" y="70.4" transform="rotate(-90 194.1 70.4)">VCORE</text>
<text x="196" y="70.4" transform="rotate(-90 196 70.4)">VCORE</text>
<text x="197.9" y="70.4" transform="rotate(-90 197.9 70.4)">VCORE</text>
<text x="205.7" y="69.7" transform="rotate(-90 205.7 69.7)">VCCIO</text>
<text x="207.6" y="69.7" transform="rotate(-90 207.6 69.7)">VCCIO</text>
<text x="209.5" y="69.7" transform="rotate(-90 209.5 69.7)">VCCIO</text>
<text x="211.5" y="69.7" transform="rotate(-90 211.5 69.7)">VCCIO</text>
<text x="210.4" y="73.7">ADBUS0</text>
<text x="210.4" y="75.6">ADBUS1</text>
<text x="210.4" y="77.6">ADBUS2</text>
<text x="176.9" y="79.5">VREGOUT</text>
<text x="210.4" y="79.5">ADBUS3</text>
<text x="210.4" y="81.4">ADBUS4</text>
<text x="210.4" y="83.4">ADBUS5</text>
<text x="210.4" y="85.3">ADBUS6</text>
<text x="210.4" y="87.2">ADBUS7</text>
<text x="176.9" y="91.1">RESET</text>
<text x="210.4" y="95">ACBUS0</text>
<text x="176.9" y="98.8">REF</text>
<text x="210.4" y="96.9">ACBUS1</text>
<text x="210.4" y="98.8">ACBUS2</text>
<text x="210.4" y="100.8">ACBUS3</text>
<text x="210.4" y="102.7">ACBUS4</text>
<text x="210.4" y="104.6">ACBUS5</text>
<text x="210.4" y="106.5">ACBUS6</text>
<text x="41.7" y="110.4">VIN</text>
<text x="48.5" y="110.4">VOUT</text>
<text x="176.9" y="110.4">DM</text>
<text x="176.9" y="108.5">DP</text>
<text x="210.4" y="108.5">ACBUS7</text>
<text x="41.7" y="114.3">ADJ</text>
<text x="41.7" y="118.1">EN</text>
<text x="210.4" y="116.2">BDBUS0</text>
<text x="210.4" y="118.1">BDBUS1</text>
<text x="41.7" y="122">GND</text>
<text x="120.9" y="122">VCC</text>
<text x="125.2" y="123.9">CLK</text>
<text x="126.2" y="122">CS</text>
<text x="126.8" y="125.8">DI</text>
<text x="176.9" y="123.9">EECLK</text>
<text x="176.9" y="122">EECS</text>
<text x="176.9" y="125.8">EEDATA</text>
<text x="210.4" y="120.1">BDBUS2</text>
<text x="210.4" y="122">BDBUS3</text>
<text x="210.4" y="123.9">BDBUS4</text>
<text x="210.4" y="125.8">BDBUS5</text>
<text x="120.9" y="127.8">VSS</text>
<text x="126" y="127.8">DO</text>
<text x="210.4" y="127.8">BDBUS6</text>
<text x="210.4" y="129.7">BDBUS7</text>
<text x="176.9" y="137.4">OSCI</text>
<text x="210.4" y="137.4">BCBUS0</text>
<text x="210.4" y="139.4">BCBUS1</text>
<text x="210.4" y="141.3">BCBUS2</text>
<text x="210.4" y="143.2">BCBUS3</text>
<text x="176.9" y="147.1">OSCO</text>
<text x="210.4" y="145.1">BCBUS4</text>
<text x="210.4" y="147.1">BCBUS5</text>
<text x="210.4" y="149">BCBUS6</text>
<text x="176.9" y="154.8">TEST</text>
<text x="210.4" y="150.9">BCBUS7</text>
<text x="209" y="158.7">SUSPEND</text>
<text x="210.9" y="156.7">PWREN</text>
<text x="186.3" y="162.7" transform="rotate(-90 186.3 162.7)">GND</text>
<text x="188.3" y="162.7" transform="rotate(-90 188.3 162.7)">GND</text>
<text x="190.2" y="162.7" transform="rotate(-90 190.2 162.7)">GND</text>
<text x="192.1" y="162.7" transform="rotate(-90 192.1 162.7)">GND</text>
<text x="194.1" y="162.7" transform="rotate(-90 194.1 162.7)">GND</text>
<text x="196" y="162.7" transform="rotate(-90 196 162.7)">GND</text>
<text x="197.9" y="162.7" transform="rotate(-90 197.9 162.7)">GND</text>
<text x="199.9" y="162.7" transform="rotate(-90 199.9 162.7)">GND</text>
<text x="205.7" y="162.7" transform="rotate(-90 205.7 162.7)">AGND</text>
</g>
<g font-size="1.7" fill="#f00">
<text x="57.5" y="58">USBJTAG_DM</text>
<text x="57.5" y="56">USBJTAG_DP</text>
<text x="95.2" y="58">USBJTAG_DM</text>
<text x="95.2" y="56">USBJTAG_DP</text>
<text x="246.7" y="72.5">FPGA_TCK</text>
<text x="246.7" y="74.4">FPGA_TDI</text>
<text x="246.7" y="76.3">FPGA_TDO</text>
<text x="266.4" y="73.7">FPGA_TCK</text>
<text x="266.4" y="75.6">FPGA_TDI</text>
<text x="266.6" y="77.4">FPGA_TDO</text>
<text x="277" y="75.6">[2]</text>
<text x="277.6" y="73.7">[2]</text>
<text x="278" y="77.4">[2]</text>
<text x="246.7" y="78.2">FPGA_TMS</text>
<text x="266.4" y="79.5">FPGA_TMS</text>
<text x="277.6" y="79.5">[2]</text>
<text x="153.1" y="107.2">USBJTAG_DP</text>
<text x="153.1" y="109.1">USBJTAG_DM</text>
<text x="247.7" y="116.8">PS_UART_TX</text>
<text x="247.7" y="114.9">PS_UART_RX</text>
<text x="266.8" y="116.2">PS_UART_RX</text>
<text x="267" y="117.9">PS_UART_TX</text>
<text x="279.9" y="117.9">[2]</text>
<text x="280.1" y="116.2">[2]</text>
<text x="159.9" y="120.8">EECS</text>
<text x="159.9" y="122.7">EECK</text>
<text x="159.9" y="124.7">EEDI</text>
<text x="140.6" y="126.6">EEDO</text>
<text x="154.9" y="136.1">USB_CLK_IN</text>
<text x="154.9" y="145.8">USB_CLK_OUT</text>
</g>
<g font-size="1.4">
<text x="30.9" y="11.7">5</text>
<text x="88.8" y="11.7">4</text>
<text x="146.7" y="11.7">3</text>
<text x="204.7" y="11.7">2</text>
<text x="262.6" y="11.7">1</text>
<text x=".5" y="36.3">D</text>
<text x="292" y="36.3">D</text>
<text x=".5" y="82.1">C</text>
<text x="292" y="82.1">C</text>
<text x=".5" y="128">B</text>
<text x="292" y="128">B</text>
<text x=".5" y="173.8">A</text>
<text x="292" y="173.8">A</text>
<text x="30.9" y="197">5</text>
<text x="88.8" y="197">4</text>
<text x="146.7" y="197">3</text>
<text x="204.7" y="197">2</text>
<text x="262.6" y="197">1</text>
</g>
</svg>
